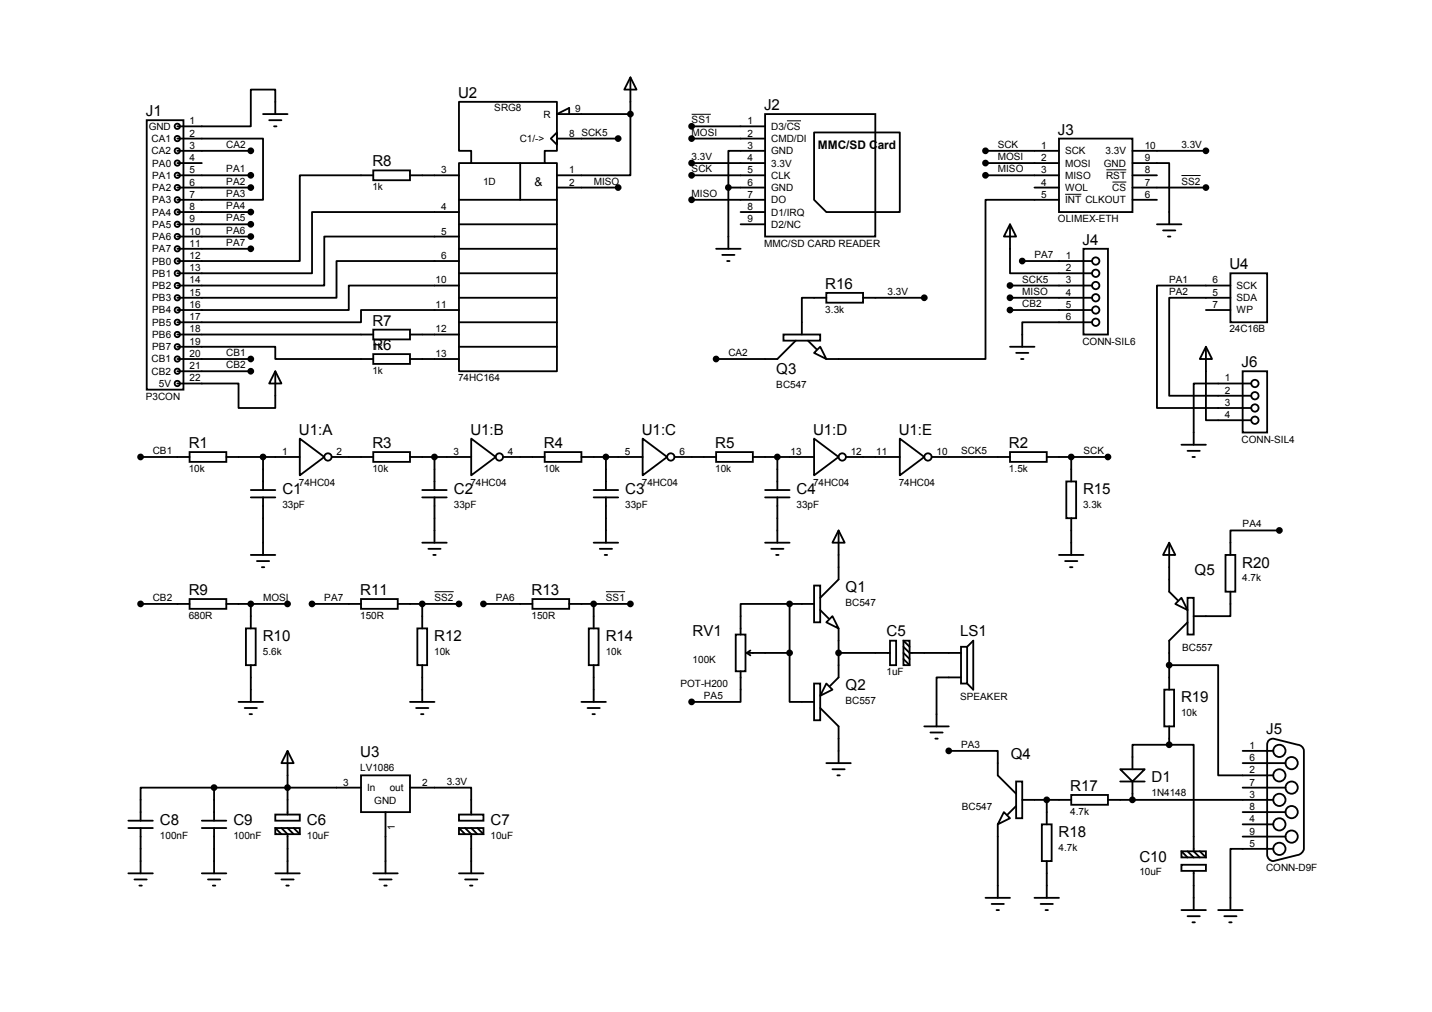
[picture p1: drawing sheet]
<svg xmlns="http://www.w3.org/2000/svg" width="297mm" height="210mm" viewBox="0 0 297 210" stroke-linecap="round" stroke-linejoin="round" font-family="sans-serif">
<g fill="none" stroke="#000" stroke-width=".38">
<path d="M130.8 16l1.2 2.6h-2.5zM130.8 16v7.7M30.4 24.9h7.7v55.9h-7.7zM36.8 28.7h17.8v12.7h-17.8M36.8 31.3h15.2M36.8 36.4h15.2M36.8 38.9h15.2M36.8 33.8h5.1M54.6 23.7h5M55.8 24.9h2.6M56.9 26.2h.5M57.1 23.7v-5.1h-5.1v7.6h-15.2"/>
<path d="M77.4 35.3h7.6v2.1h-7.6zM77.4 36.4h-15.2v17.7h-25.4M85 36.4h10.2M95.2 21.1h20.3v10.2h-2.5v2.5h2.5v43.2h-20.3v-43.2h2.5v-2.5h-2.5zM97.7 33.8h15.3M107.9 33.8v7.6M114.3 28.7l1.2-1.2v2.5zM115.5 38.9h12.7M115.5 28.7h12.7M118.1 23.7v-1.3l-2.6 1.3h15.3M130.8 23.7v12.7h-15.3M143.5 36.4h15.2"/>
<path d="M143.5 28.7h15.2M143.5 26.2h15.2M143.5 33.8h15.2M151.1 38.9h7.6M151.1 38.9v12.7M158.7 23.7h22.9v25.4h-22.9zM158.7 31.3h-7.6v7.6M168.9 27.5h17.7v16.5h-15.2l-2.5-2.6zM204.4 31.3h15.3M204.4 36.4h15.3M204.4 33.8h15.3M214.6 38.9h5.1"/>
<path d="M219.7 28.7h15.2v15.3h-15.2zM234.9 33.8h7.6v12.7M234.9 31.3h15.2M234.9 36.4h5.1M234.9 38.9h15.2M36.8 44h15.2M36.8 46.5h15.2M36.8 49.1h15.2M36.8 51.6h15.2M95.2 44h-30.5v12.7h-27.9M95.2 49.1h-27.9v10.1h-30.5M95.2 54.1h-25.4v7.7h-33"/>
<path d="M95.2 59.2h-22.9v5.1h-35.5M95.2 46.5h20.3M95.2 51.6h20.3M95.2 41.4h20.3M95.2 56.7h20.3M143.5 41.4h15.2M148.5 51.6h5.1M149.8 52.9h2.6M150.8 54.1h.5M153.6 44h5.1M153.6 46.5h5.1M209.5 46.5l1.3 2.6h-2.6z"/>
<path d="M209.5 46.5v10.2h17M209.5 59.2h17M212 54.1h14.5M219.7 41.4h-15.3v33.1h-33M224.7 51.6h5.1v17.8h-5.1zM234.9 41.4h5.1M240 46.5h5.1M241.3 47.8h2.5M242.3 49.1h.5M255.2 56.7h7.6v10.1h-7.6zM255.2 59.2h-15.2v25.4h19.5M36.8 71.9h20.3v2.6h20.3"/>
<path d="M36.8 74.5h15.2M36.8 77h15.2M36.8 69.4h40.6M57.1 77l1.3 2.5h-2.6zM57.1 77v7.6h-7.6v-5.1h-12.7M77.4 73.4h7.6v2.1h-7.6zM77.4 68.4h7.6v2h-7.6zM85 74.5h10.2M85 69.4h10.2M95.2 64.3h-20.3v2.5h-38.1M95.2 61.8h20.3M95.2 66.8h20.3"/>
<path d="M95.2 71.9h20.3M162.5 69.4h7.6v1.3h-7.6zM165.1 70.7l-3.9 3.8h-12.7M167.6 70.7l1.8 1.7M168.9 73.2l1.2-1.3 1.3 2.6zM171.4 60.7h7.6v2.1h-7.6zM171.4 61.8h-5.1v7.6M179 61.8h12.7M209.5 61.8h17M209.5 64.3h17M209.5 71.9h5.1M210.8 73.2h2.5"/>
<path d="M211.8 74.5h.5M226.5 66.8h-14.5v5.1M250.1 71.9l1.3 2.6h-2.5zM250.1 71.9v15.3h9.4M250.1 64.3h5.1M255.2 61.8h-12.7v20.3h17M257.8 77h5v12.7h-5zM259.5 79.5h-11.9v12.7M29.2 94.8h10.1M39.3 93.8h7.6v2h-7.6zM46.9 94.8h15.3M54.6 94.8v6.8"/>
<path d="M62.2 91l5.1 3.8-5.1 3.8zM68.8 94.8h8.6M77.4 93.8h7.6v2h-7.6zM85 94.8h12.7M90.1 94.8v6.8M97.7 91l5.1 3.8-5.1 3.8zM104.3 94.8h8.7M113 93.8h7.6v2h-7.6zM120.6 94.8h12.7M125.7 94.8v6.8M133.3 91l5.1 3.8-5.1 3.8zM139.9 94.8h8.6"/>
<path d="M148.5 93.8h7.7v2h-7.7zM156.2 94.8h12.7M161.2 94.8v6.8M168.9 91l5 3.8-5 3.8zM175.5 94.8h11.1M186.6 91l5.1 3.8-5.1 3.8zM193.2 94.8h16.3M209.5 93.8h7.6v2h-7.6zM217.1 94.8h12.7M221.2 99.9h2v7.6h-2zM222.2 94.8v5.1M245.1 92.2h5"/>
<path d="M246.3 93.5h2.6M247.4 94.8h.5M52 101.6h5.1M52 103.2h5.1M52 115.1h5.1M53.3 116.4h2.5M54.3 117.6h.5M54.6 103.2v11.9M87.6 101.6h5.1M87.6 103.2h5.1M87.6 112.6h5.1M88.9 113.8h2.5"/>
<path d="M89.9 115.1h.5M90.1 103.2v9.4M123.1 101.6h5.1M123.1 103.2h5.1M123.1 112.6h5.1M124.4 113.8h2.6M125.4 115.1h.5M125.7 103.2v9.4M158.7 101.6h5.1M158.7 103.2h5.1M158.7 112.6h5.1M160 113.8h2.5"/>
<path d="M161 115.1h.5M161.2 103.2v9.4M173.9 110l1.3 2.6h-2.5zM173.9 110v10.2l-3.8 3.8M219.7 115.1h5M220.9 116.4h2.6M222 117.6h.5M222.2 107.5v7.6M242.5 112.6l1.3 2.5h-2.5zM242.5 112.6v10.1l1.8 1.8M254.2 115.1h2v7.6h-2zM265.4 110h-10.2v5.1"/>
<path d="M29.2 125.3h10.1M39.3 124.2h7.6v2.1h-7.6zM46.9 125.3h12.7M51 130.3h2v7.7h-2zM52 125.3v5M52 138v7.6M64.7 125.3h10.2M74.9 124.2h7.6v2.1h-7.6zM82.5 125.3h12.7M86.6 130.3h2v7.7h-2zM87.6 125.3v5M87.6 138v7.6"/>
<path d="M100.3 125.3h10.1M110.4 124.2h7.7v2.1h-7.7zM118.1 125.3h12.7M122.1 130.3h2.1v7.7h-2.1zM123.1 125.3v5M123.1 138v7.6M152.6 131.6h2v7.6h-2zM153.6 139.2v6.4h-10.1M154.9 135.4h8.9M154.9 135.4l.8 .5M155.7 134.9l-.8 .5M163.8 135.4v10.2h5.1"/>
<path d="M163.8 125.3h-10.2v6.3M163.8 125.3h5.1M163.8 125.3v10.1M168.9 121.5h1.2v7.6h-1.2zM170.1 126.5l1.8 1.8M171.4 129.1l1.3-1.3 1.2 2.5zM173.9 135.4h10.7M173.9 130.3v10.2l-1.7 1.8M184.6 132.9h1.3v5.1h-1.3zM187.4 132.9h1.3v5.1h-1.3zM187.4 134.2l1.3 1.2h10.6M187.4 136.7l1.3 1.3"/>
<path d="M187.4 135.4l1.3 1.3M187.4 132.9l1.3 1.3M199.3 134.2h1.3v7.6h-1.3zM200.6 134.2l1.3-1.3v10.1l-1.3-1.2M242.5 138h10.2v22.8h11.4M243.8 125.3l1.3-1.3 1.2 2.5zM246.3 124h1.3v7.6h-1.3zM246.3 129.1l-3.8 3.8v10.1M255.2 122.7v5.1h-7.6M49.5 145.6h5.1M50.8 146.9h2.5M51.8 148.1h.5"/>
<path d="M59.6 155.7l1.3 2.6h-2.5zM59.6 155.7v13.3M85 145.6h5.1M86.3 146.9h2.6M87.3 148.1h.5M120.6 145.6h5.1M121.9 146.9h2.5M122.9 148.1h.5M168.9 141.8h1.2v7.6h-1.2zM170.1 146.9l3.8 3.8v7.6M171.4 141.8l1.3 1.2-2.6 1.3zM171.4 158.3h5.1"/>
<path d="M172.7 159.6h2.5M191.7 150.7h5.1M193 151.9h2.5M194 153.2h.5M196.8 155.7h10.2v5.1l3.8 3.8M199.3 140.5h-5v10.2M232.4 159.6h5l-2.5 2.5zM241.5 143h2v7.7h-2zM242.5 154.5h-7.6v5.1M242.5 154.5h5.1v22.1l1.3 1.2M242.5 150.7v3.8M257.8 158.3h8.9"/>
<path d="M257.8 155.7h6.3M263.1 153.7l.6-.4 .4-.1 5.1 1.3a1.37 1.37 0 0 1 1.3 1.2v20.4a1.61 1.61 0 0 1-1.3 1.2l-5.1 1.3a1.35 1.35 0 0 1-1.3-1.3v-22.8zM26.6 171.7h5.1M26.6 170.2h5.1M29.2 171.7v9.4M41.9 171.7h5M41.9 170.2h5M44.4 163.4h-15.2v6.8M44.4 163.4v6.8M44.4 171.7v9.4M44.4 163.4h30.5M57.1 169h5.1v1.2h-5.1z"/>
<path d="M57.1 171.7h5.1v1.3h-5.1zM57.1 171.7l1.3 1.3M58.4 171.7l1.2 1.3v8.1M59.6 171.7l1.3 1.3M60.9 171.7l1.3 1.3M74.9 160.8h10.1v7.6h-10.1zM80 168.4v12.7M85 163.4h12.7v5.6M95.2 169h5.1v1.2h-5.1zM95.2 171.7h5.1v1.3h-5.1zM95.2 171.7l1.3 1.3M96.5 171.7l1.2 1.3v8.1"/>
<path d="M97.7 171.7l1.3 1.3M99 171.7l1.3 1.3M173.7 160.8h.5M207 171v15.2M208.2 168.4l1.3 1.3-2.5 1.3zM210.8 162.1h1.2v7.6h-1.2zM210.8 167.2l-1.8 1.8M212 165.9h10.2M216.1 171h2v7.6h-2zM217.1 165.9v5.1M217.1 178.6v7.6M222.2 164.9h7.6v2h-7.6z"/>
<path d="M229.8 165.9h34.3M232.4 162.1h5M234.9 162.1v3.8M245.1 179.4h5v1.2h-5zM245.1 176.6h5v1.2h-5zM245.1 176.6l1.2 1.2M246.3 176.6l1.3 1.2M248.9 176.6l1.2 1.2M257.8 163.4h8.9M257.8 168.4h8.9M257.8 171h6.3M257.8 173.5h8.9"/>
<path d="M264.1 176.1h-8.9v12.7M26.6 181.1h5.1M27.9 182.4h2.5M28.9 183.7h.5M41.9 181.1h5M43.1 182.4h2.6M44.2 183.7h.5M57.1 181.1h5.1M58.4 182.4h2.5M59.4 183.7h.5M77.4 181.1h5.1M78.7 182.4h2.5"/>
<path d="M79.7 183.7h.5M95.2 181.1h5.1M96.5 182.4h2.5M97.5 183.7h.5M204.4 186.2h5.1M205.7 187.5h2.5M206.7 188.8h.5M214.6 186.2h5.1M215.9 187.5h2.5M216.9 188.8h.5M245.1 188.8h5M246.3 190h2.6"/>
<path d="M247.4 191.3h.5M247.6 180.6v8.2M252.7 188.8h5.1M254 190h2.5M255 191.3h.5"/>
<circle cx="36.8" cy="38.9" r=".56"/>
<circle cx="36.8" cy="33.8" r=".56"/>
<circle cx="36.8" cy="28.7" r=".56"/>
<circle cx="36.8" cy="36.4" r=".56"/>
<circle cx="36.8" cy="31.3" r=".56"/>
<circle cx="36.8" cy="26.2" r=".56"/>
<circle cx="52" cy="36.4" r=".51"/>
<circle cx="52" cy="38.9" r=".51"/>
<circle cx="52" cy="31.3" r=".51"/>
<circle cx="128.2" cy="28.7" r=".51"/>
<circle cx="128.2" cy="38.9" r=".51"/>
<circle cx="130.8" cy="23.7" r=".51"/>
<circle cx="143.5" cy="28.7" r=".51"/>
<circle cx="143.5" cy="33.8" r=".51"/>
<circle cx="143.5" cy="26.2" r=".51"/>
<circle cx="143.5" cy="36.4" r=".51"/>
<circle cx="151.1" cy="38.9" r=".51"/>
<circle cx="204.4" cy="31.3" r=".51"/>
<circle cx="204.4" cy="33.8" r=".51"/>
<circle cx="204.4" cy="36.4" r=".51"/>
<circle cx="250.1" cy="31.3" r=".51"/>
<circle cx="250.1" cy="38.9" r=".51"/>
<circle cx="36.8" cy="59.2" r=".56"/>
<circle cx="36.8" cy="41.4" r=".56"/>
<circle cx="36.8" cy="49.1" r=".56"/>
<circle cx="36.8" cy="51.6" r=".56"/>
<circle cx="36.8" cy="54.1" r=".56"/>
<circle cx="36.8" cy="56.7" r=".56"/>
<circle cx="36.8" cy="44" r=".56"/>
<circle cx="36.8" cy="46.5" r=".56"/>
<circle cx="52" cy="44" r=".51"/>
<circle cx="52" cy="49.1" r=".51"/>
<circle cx="52" cy="46.5" r=".51"/>
<circle cx="52" cy="51.6" r=".51"/>
<circle cx="143.5" cy="41.4" r=".51"/>
<circle cx="209.5" cy="59.2" r=".51"/>
<circle cx="212" cy="54.1" r=".51"/>
<circle cx="227.3" cy="54.1" r=".76"/>
<circle cx="227.3" cy="56.7" r=".76"/>
<circle cx="227.3" cy="59.2" r=".76"/>
<circle cx="36.8" cy="66.8" r=".56"/>
<circle cx="36.8" cy="71.9" r=".56"/>
<circle cx="36.8" cy="74.5" r=".56"/>
<circle cx="36.8" cy="77" r=".56"/>
<circle cx="36.8" cy="79.5" r=".56"/>
<circle cx="36.8" cy="64.3" r=".56"/>
<circle cx="36.8" cy="69.4" r=".56"/>
<circle cx="36.8" cy="61.8" r=".56"/>
<circle cx="52" cy="74.5" r=".51"/>
<circle cx="52" cy="77" r=".51"/>
<circle cx="148.5" cy="74.5" r=".51"/>
<circle cx="191.7" cy="61.8" r=".51"/>
<circle cx="209.5" cy="61.8" r=".51"/>
<circle cx="209.5" cy="64.3" r=".51"/>
<circle cx="227.3" cy="66.8" r=".76"/>
<circle cx="227.3" cy="61.8" r=".76"/>
<circle cx="227.3" cy="64.3" r=".76"/>
<circle cx="260.3" cy="79.5" r=".76"/>
<circle cx="29.2" cy="94.8" r=".51"/>
<circle cx="54.6" cy="94.8" r=".51"/>
<circle cx="68" cy="94.8" r=".76"/>
<circle cx="90.1" cy="94.8" r=".51"/>
<circle cx="103.6" cy="94.8" r=".76"/>
<circle cx="125.7" cy="94.8" r=".51"/>
<circle cx="139.1" cy="94.8" r=".76"/>
<circle cx="161.2" cy="94.8" r=".51"/>
<circle cx="174.7" cy="94.8" r=".76"/>
<circle cx="192.5" cy="94.8" r=".76"/>
<circle cx="222.2" cy="94.8" r=".51"/>
<circle cx="229.8" cy="94.8" r=".51"/>
<circle cx="260.3" cy="82.1" r=".76"/>
<circle cx="260.3" cy="84.6" r=".76"/>
<circle cx="260.3" cy="87.2" r=".76"/>
<circle cx="265.4" cy="110" r=".51"/>
<circle cx="29.2" cy="125.3" r=".51"/>
<circle cx="52" cy="125.3" r=".51"/>
<circle cx="59.6" cy="125.3" r=".51"/>
<circle cx="64.7" cy="125.3" r=".51"/>
<circle cx="87.6" cy="125.3" r=".51"/>
<circle cx="95.2" cy="125.3" r=".51"/>
<circle cx="100.3" cy="125.3" r=".51"/>
<circle cx="123.1" cy="125.3" r=".51"/>
<circle cx="130.8" cy="125.3" r=".51"/>
<circle cx="163.8" cy="125.3" r=".51"/>
<circle cx="163.8" cy="135.4" r=".51"/>
<circle cx="173.9" cy="135.4" r=".51"/>
<circle cx="242.5" cy="138" r=".51"/>
<circle cx="143.5" cy="145.6" r=".51"/>
<circle cx="196.8" cy="155.7" r=".51"/>
<circle cx="242.5" cy="154.5" r=".51"/>
<circle cx="265.4" cy="155.7" r="1.27"/>
<circle cx="267.9" cy="158.3" r="1.27"/>
<circle cx="44.4" cy="163.4" r=".51"/>
<circle cx="59.6" cy="163.4" r=".51"/>
<circle cx="217.1" cy="165.9" r=".51"/>
<circle cx="234.9" cy="165.9" r=".51"/>
<circle cx="265.4" cy="171" r="1.27"/>
<circle cx="265.4" cy="176.1" r="1.27"/>
<circle cx="265.4" cy="165.9" r="1.27"/>
<circle cx="265.4" cy="160.8" r="1.27"/>
<circle cx="267.9" cy="173.5" r="1.27"/>
<circle cx="267.9" cy="163.4" r="1.27"/>
<circle cx="267.9" cy="168.4" r="1.27"/>
</g>
<path d="M143.5 23.7h3.9M163.2 25.1h3M229.5 35.2h4.1M230.8 37.8h2.8M245.1 36.4h3.9M220.9 40.3h3.4M90.1 122.7h4M125.7 122.7h4" fill="none" stroke="#010101" stroke-width=".21"/>
<g fill="#000">
<circle cx="52" cy="36.4" r=".51"/>
<circle cx="52" cy="38.9" r=".51"/>
<circle cx="52" cy="31.3" r=".51"/>
<circle cx="128.2" cy="28.7" r=".51"/>
<circle cx="128.2" cy="38.9" r=".51"/>
<circle cx="130.8" cy="23.7" r=".51"/>
<circle cx="143.5" cy="28.7" r=".51"/>
<circle cx="143.5" cy="33.8" r=".51"/>
<circle cx="143.5" cy="26.2" r=".51"/>
<circle cx="143.5" cy="36.4" r=".51"/>
<circle cx="151.1" cy="38.9" r=".51"/>
<circle cx="204.4" cy="31.3" r=".51"/>
<circle cx="204.4" cy="33.8" r=".51"/>
<circle cx="204.4" cy="36.4" r=".51"/>
<circle cx="250.1" cy="31.3" r=".51"/>
<circle cx="250.1" cy="38.9" r=".51"/>
<circle cx="52" cy="44" r=".51"/>
<circle cx="52" cy="49.1" r=".51"/>
<circle cx="52" cy="46.5" r=".51"/>
<circle cx="52" cy="51.6" r=".51"/>
<circle cx="143.5" cy="41.4" r=".51"/>
<circle cx="209.5" cy="59.2" r=".51"/>
<circle cx="212" cy="54.1" r=".51"/>
<circle cx="52" cy="74.5" r=".51"/>
<circle cx="52" cy="77" r=".51"/>
<circle cx="148.5" cy="74.5" r=".51"/>
<circle cx="191.7" cy="61.8" r=".51"/>
<circle cx="209.5" cy="61.8" r=".51"/>
<circle cx="209.5" cy="64.3" r=".51"/>
<circle cx="29.2" cy="94.8" r=".51"/>
<circle cx="54.6" cy="94.8" r=".51"/>
<circle cx="90.1" cy="94.8" r=".51"/>
<circle cx="125.7" cy="94.8" r=".51"/>
<circle cx="161.2" cy="94.8" r=".51"/>
<circle cx="222.2" cy="94.8" r=".51"/>
<circle cx="229.8" cy="94.8" r=".51"/>
<circle cx="265.4" cy="110" r=".51"/>
<circle cx="29.2" cy="125.3" r=".51"/>
<circle cx="52" cy="125.3" r=".51"/>
<circle cx="59.6" cy="125.3" r=".51"/>
<circle cx="64.7" cy="125.3" r=".51"/>
<circle cx="87.6" cy="125.3" r=".51"/>
<circle cx="95.2" cy="125.3" r=".51"/>
<circle cx="100.3" cy="125.3" r=".51"/>
<circle cx="123.1" cy="125.3" r=".51"/>
<circle cx="130.8" cy="125.3" r=".51"/>
<circle cx="163.8" cy="125.3" r=".51"/>
<circle cx="163.8" cy="135.4" r=".51"/>
<circle cx="173.9" cy="135.4" r=".51"/>
<circle cx="242.5" cy="138" r=".51"/>
<circle cx="143.5" cy="145.6" r=".51"/>
<circle cx="196.8" cy="155.7" r=".51"/>
<circle cx="242.5" cy="154.5" r=".51"/>
<circle cx="44.4" cy="163.4" r=".51"/>
<circle cx="59.6" cy="163.4" r=".51"/>
<circle cx="217.1" cy="165.9" r=".51"/>
<circle cx="234.9" cy="165.9" r=".51"/>
</g>
<g font-size="3.1">
<text x="95" y="20.3">U2</text>
<text x="158.5" y="22.8">J2</text>
<text x="30.3" y="24.1">J1</text>
<text x="219.5" y="27.9">J3</text>
<text x="77.3" y="34.5">R8</text>
<text x="224.5" y="50.8">J4</text>
<text x="171.2" y="59.9">R16</text>
<text x="255" y="55.8">U4</text>
<text x="77.3" y="67.5">R7</text>
<text x="77.3" y="72.6">R6</text>
<text x="161" y="77.5">Q3</text>
<text x="257.6" y="76.2">J6</text>
<text x="39.2" y="92.9">R1</text>
<text x="62" y="90.1">U1:A</text>
<text x="77.3" y="92.9">R3</text>
<text x="97.6" y="90.1">U1:B</text>
<text x="112.8" y="92.9">R4</text>
<text x="133.1" y="90.1">U1:C</text>
<text x="148.4" y="92.9">R5</text>
<text x="168.7" y="90.1">U1:D</text>
<text x="186.4" y="90.1">U1:E</text>
<text x="209.3" y="92.9">R2</text>
<text x="58.6" y="102.5">C1</text>
<text x="94.1" y="102.5">C2</text>
<text x="129.7" y="102.5">C3</text>
<text x="165.2" y="102.5">C4</text>
<text x="224.7" y="102.5">R15</text>
<text x="247.8" y="119.3">Q5</text>
<text x="257.7" y="117.7">R20</text>
<text x="39.2" y="123.4">R9</text>
<text x="74.7" y="123.4">R11</text>
<text x="110.3" y="123.4">R13</text>
<text x="175.4" y="122.8">Q1</text>
<text x="143.7" y="132">RV1</text>
<text x="183.9" y="132">C5</text>
<text x="199.1" y="132">LS1</text>
<text x="54.5" y="133">R10</text>
<text x="90.1" y="133">R12</text>
<text x="125.6" y="133">R14</text>
<text x="175.4" y="143.1">Q2</text>
<text x="245" y="145.7">R19</text>
<text x="262.6" y="152.3">J5</text>
<text x="74.7" y="157.1">U3</text>
<text x="209.7" y="157.4">Q4</text>
<text x="222" y="164">R17</text>
<text x="238.9" y="162.2">D1</text>
<text x="33.2" y="171.1">C8</text>
<text x="48.4" y="171.1">C9</text>
<text x="63.7" y="171.1">C6</text>
<text x="101.8" y="171.1">C7</text>
<text x="219.6" y="173.6">R18</text>
<text x="236.3" y="178.7">C10</text>
</g>
<g font-size="2.5">
<text x="169.6" y="30.9">MMC/SD Card</text>
<text x="110.9" y="38.5">&amp;</text>
</g>
<g font-size="2.1">
<text x="102.5" y="23.1">SRG8</text>
<text x="119.3" y="23.2">9</text>
<text x="30.9" y="26.9">GND</text>
<text x="31.5" y="29.5">CA1</text>
<text x="39.3" y="28.3">2</text>
<text x="39.3" y="25.8">1</text>
<text x="107.8" y="29.5">C1/-&gt;</text>
<text x="112.7" y="24.4">R</text>
<text x="118.1" y="28.3">8 SCK5</text>
<text x="143.5" y="28.2">MOSI</text>
<text x="143.5" y="25.6">SS1</text>
<text x="155" y="25.8">1</text>
<text x="155" y="28.3">2</text>
<text x="160" y="26.9">D3/CS</text>
<text x="160" y="29.5">CMD/DI</text>
<text x="31.5" y="32">CA2</text>
<text x="31.6" y="34.5">PA0</text>
<text x="39.3" y="33.4">4</text>
<text x="39.3" y="30.9">3</text>
<text x="39.3" y="35.9">5</text>
<text x="46.9" y="30.7">CA2</text>
<text x="46.9" y="35.8">PA1</text>
<text x="91.5" y="35.9">3</text>
<text x="118.1" y="35.9">1</text>
<text x="143.5" y="35.8">SCK</text>
<text x="143.5" y="33.2">3.3V</text>
<text x="155" y="30.9">3</text>
<text x="155" y="33.4">4</text>
<text x="155" y="35.9">5</text>
<text x="160" y="32">GND</text>
<text x="160" y="34.5">3.3V</text>
<text x="207" y="30.7">SCK</text>
<text x="207" y="33.2">MOSI</text>
<text x="207" y="35.8">MISO</text>
<text x="216" y="30.9">1</text>
<text x="216" y="33.4">2</text>
<text x="216" y="35.9">3</text>
<text x="220.9" y="32">SCK</text>
<text x="220.9" y="34.5">MOSI</text>
<text x="229" y="34.5">GND</text>
<text x="229.3" y="32">3.3V</text>
<text x="237.4" y="30.9">10</text>
<text x="237.4" y="33.4">9</text>
<text x="237.4" y="35.9">8</text>
<text x="245.1" y="30.7">3.3V</text>
<text x="31.6" y="37.1">PA1</text>
<text x="31.6" y="39.6">PA2</text>
<text x="39.3" y="38.5">6</text>
<text x="39.3" y="41">7</text>
<text x="46.9" y="40.9">PA3</text>
<text x="46.9" y="38.3">PA2</text>
<text x="77.3" y="39.5">1k</text>
<text x="100.2" y="38.4">1D</text>
<text x="118.1" y="38.5">2</text>
<text x="123.1" y="38.3">MISO</text>
<text x="143.5" y="40.9">MISO</text>
<text x="155" y="38.5">6</text>
<text x="155" y="41">7</text>
<text x="160" y="37.1">CLK</text>
<text x="160" y="39.6">GND</text>
<text x="216" y="38.5">4</text>
<text x="216" y="41">5</text>
<text x="220.9" y="37.1">MISO</text>
<text x="220.9" y="39.6">WOL</text>
<text x="229.4" y="37.1">RST</text>
<text x="230.7" y="39.6">CS</text>
<text x="237.4" y="41">6</text>
<text x="237.4" y="38.5">7</text>
<text x="245.1" y="38.3">SS2</text>
<text x="31.6" y="42.2">PA3</text>
<text x="31.6" y="44.7">PA4</text>
<text x="31.6" y="47.2">PA5</text>
<text x="39.3" y="43.6">8</text>
<text x="39.3" y="46.1">9</text>
<text x="46.9" y="43.4">PA4</text>
<text x="46.9" y="45.9">PA5</text>
<text x="91.5" y="43.6">4</text>
<text x="155" y="43.6">8</text>
<text x="155" y="46.1">9</text>
<text x="160" y="42.2">DO</text>
<text x="160" y="44.7">D1/IRQ</text>
<text x="160" y="47.2">D2/NC</text>
<text x="219.5" y="46.1">OLIMEX-ETH</text>
<text x="220.9" y="42.2">INT CLKOUT</text>
<text x="31.6" y="49.8">PA6</text>
<text x="31.6" y="52.3">PA7</text>
<text x="39.3" y="48.6">10</text>
<text x="39.3" y="51.2">11</text>
<text x="39.3" y="53.7">12</text>
<text x="46.9" y="48.5">PA6</text>
<text x="46.9" y="51">PA7</text>
<text x="91.5" y="48.6">5</text>
<text x="91.5" y="53.7">6</text>
<text x="158.5" y="51.2">MMC/SD CARD READER</text>
<text x="214.6" y="53.6">PA7</text>
<text x="221.1" y="53.7">1</text>
<text x="31.6" y="54.9">PB0</text>
<text x="31.6" y="57.4">PB1</text>
<text x="31.6" y="59.9">PB2</text>
<text x="39.3" y="56.3">13</text>
<text x="39.3" y="58.8">14</text>
<text x="90.3" y="58.8">10</text>
<text x="212" y="58.6">SCK5</text>
<text x="221.1" y="56.3">2</text>
<text x="221.1" y="58.8">3</text>
<text x="242.5" y="58.6">PA1</text>
<text x="251.5" y="58.8">6</text>
<text x="256.5" y="59.9">SCK</text>
<text x="31.6" y="62.5">PB3</text>
<text x="31.6" y="65">PB4</text>
<text x="39.3" y="61.3">15</text>
<text x="39.3" y="63.9">16</text>
<text x="90.3" y="63.9">11</text>
<text x="171.2" y="64.9">3.3k</text>
<text x="184.1" y="61.2">3.3V</text>
<text x="212" y="61.2">MISO</text>
<text x="212" y="63.7">CB2</text>
<text x="221.1" y="61.3">4</text>
<text x="221.1" y="63.9">5</text>
<text x="242.5" y="61.2">PA2</text>
<text x="251.5" y="61.3">5</text>
<text x="251.5" y="63.9">7</text>
<text x="256.5" y="62.5">SDA</text>
<text x="256.5" y="65">WP</text>
<text x="31.6" y="67.6">PB5</text>
<text x="31.6" y="70.1">PB6</text>
<text x="39.3" y="66.4">17</text>
<text x="39.3" y="69">18</text>
<text x="39.3" y="71.5">19</text>
<text x="90.3" y="69">12</text>
<text x="221.1" y="66.4">6</text>
<text x="224.5" y="71.5">CONN-SIL6</text>
<text x="255" y="69">24C16B</text>
<text x="31.5" y="75.2">CB1</text>
<text x="31.5" y="77.7">CB2</text>
<text x="31.6" y="72.6">PB7</text>
<text x="39.3" y="74">20</text>
<text x="39.3" y="76.6">21</text>
<text x="46.9" y="73.9">CB1</text>
<text x="46.9" y="76.4">CB2</text>
<text x="77.3" y="77.6">1k</text>
<text x="77.3" y="72.5">1k</text>
<text x="90.3" y="74">13</text>
<text x="151.1" y="73.9">CA2</text>
<text x="30.3" y="82.9">P3CON</text>
<text x="33" y="80.3">5V</text>
<text x="39.3" y="79.1">22</text>
<text x="95" y="79.1">74HC164</text>
<text x="161" y="80.4">BC547</text>
<text x="254.1" y="79.1">1</text>
<text x="254.1" y="81.7">2</text>
<text x="254.1" y="84.2">3</text>
<text x="254.1" y="86.7">4</text>
<text x="31.7" y="94.2">CB1</text>
<text x="58.5" y="94.4">1</text>
<text x="69.8" y="94.4">2</text>
<text x="94.1" y="94.4">3</text>
<text x="105.4" y="94.4">4</text>
<text x="129.6" y="94.4">5</text>
<text x="140.9" y="94.4">6</text>
<text x="164" y="94.4">13</text>
<text x="176.5" y="94.4">12</text>
<text x="181.8" y="94.4">11</text>
<text x="194.3" y="94.4">10</text>
<text x="199.3" y="94.2">SCK5</text>
<text x="224.7" y="94.2">SCK</text>
<text x="257.6" y="91.8">CONN-SIL4</text>
<text x="39.2" y="97.9">10k</text>
<text x="62" y="100.7">74HC04</text>
<text x="77.3" y="97.9">10k</text>
<text x="97.6" y="100.7">74HC04</text>
<text x="112.8" y="97.9">10k</text>
<text x="133.1" y="100.7">74HC04</text>
<text x="148.4" y="97.9">10k</text>
<text x="168.7" y="100.7">74HC04</text>
<text x="186.4" y="100.7">74HC04</text>
<text x="209.3" y="97.9">1.5k</text>
<text x="58.6" y="105.4">33pF</text>
<text x="94.1" y="105.4">33pF</text>
<text x="129.7" y="105.4">33pF</text>
<text x="165.2" y="105.4">33pF</text>
<text x="224.7" y="105.4">3.3k</text>
<text x="257.8" y="109.4">PA4</text>
<text x="31.7" y="124.6">CB2</text>
<text x="54.6" y="124.6">MOSI</text>
<text x="67.3" y="124.6">PA7</text>
<text x="90.1" y="124.6">SS2</text>
<text x="102.8" y="124.6">PA6</text>
<text x="125.7" y="124.6">SS1</text>
<text x="175.4" y="125.7">BC547</text>
<text x="257.7" y="120.6">4.7k</text>
<text x="39.2" y="128.4">680R</text>
<text x="74.7" y="128.4">150R</text>
<text x="110.3" y="128.4">150R</text>
<text x="54.5" y="135.8">5.6k</text>
<text x="90.1" y="135.8">10k</text>
<text x="125.6" y="135.8">10k</text>
<text x="143.7" y="137.5">100K</text>
<text x="245.2" y="135">BC557</text>
<text x="141.1" y="142.6">POT-H200</text>
<text x="183.9" y="140">1uF</text>
<text x="146" y="144.9">PA5</text>
<text x="175.4" y="146">BC557</text>
<text x="199.1" y="145.1">SPEAKER</text>
<text x="245" y="148.5">10k</text>
<text x="199.3" y="155.1">PA3</text>
<text x="259.2" y="155.3">1</text>
<text x="74.7" y="160">LV1086</text>
<text x="259.2" y="157.9">6</text>
<text x="259.2" y="160.4">2</text>
<text x="71.2" y="162.9">3</text>
<text x="76.2" y="164.1">In</text>
<text x="77.6" y="166.8">GND</text>
<text x="80.9" y="164.1">out</text>
<text x="87.6" y="162.9">2</text>
<text x="92.7" y="162.7">3.3V</text>
<text x="199.5" y="168">BC547</text>
<text x="238.9" y="165.1">1N4148</text>
<text x="259.2" y="162.9">7</text>
<text x="259.2" y="165.5">3</text>
<text x="33.2" y="173.9">100nF</text>
<text x="48.4" y="173.9">100nF</text>
<text x="63.7" y="173.9">10uF</text>
<text x="81.9" y="172.1" transform="rotate(-90 81.9 172.1)">1</text>
<text x="101.8" y="173.9">10uF</text>
<text x="222" y="169">4.7k</text>
<text x="259.2" y="168">8</text>
<text x="259.2" y="170.6">4</text>
<text x="259.2" y="173.1">9</text>
<text x="219.6" y="176.5">4.7k</text>
<text x="259.2" y="175.6">5</text>
<text x="236.3" y="181.6">10uF</text>
<text x="262.6" y="180.7">CONN-D9F</text>
</g>
</svg>
